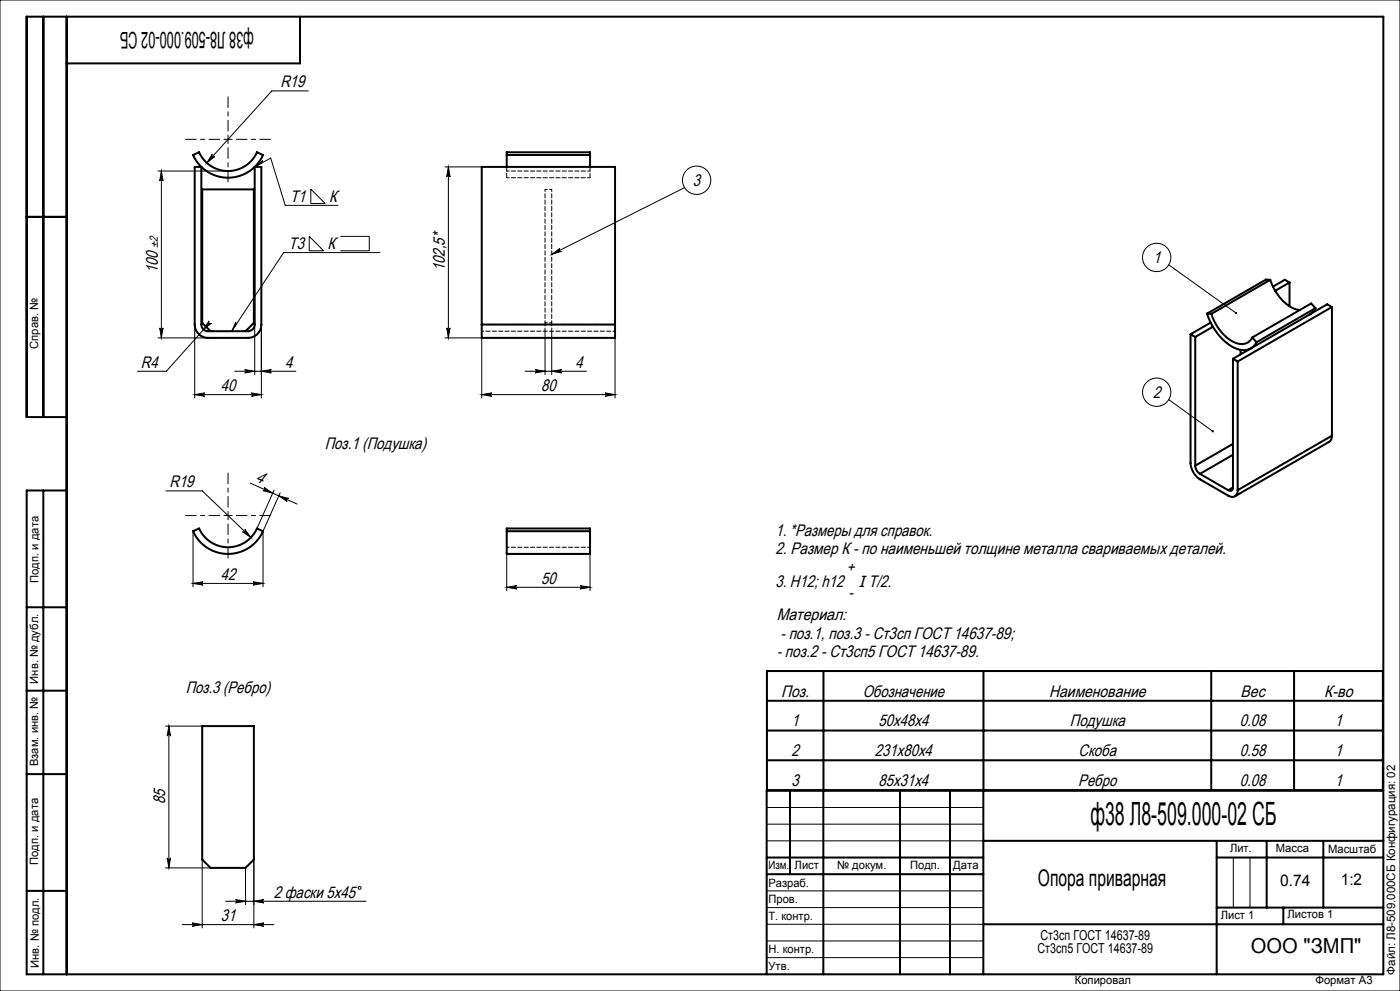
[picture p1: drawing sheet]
<svg xmlns="http://www.w3.org/2000/svg" width="420mm" height="297mm" viewBox="0 0 420 297" stroke-linecap="round" stroke-linejoin="round" font-family="sans-serif">
<g fill="none" stroke="#000" stroke-width=".3">
<path d="M0 0h420v297h-420zM92.5 27.3h-11l-19.5 21.5M47.4 51.3h21M48.4 51.3l.5 3a.5 .5 0 0 0-.5-.5 .5 .5 0 0 0-.5 .5zM48.4 51.3v50M63.7 46.2a.5 .5 0 0 0 0 .7 .5 .5 0 0 0 .7 0l-2.4 1.9zM67.2 41.8h2.5M68.4 40.5v2.5M76.4 50l2.4-1.9-.2 .7zM76.4 50l4.8-2.6 4.4 14.1h15.8M93.2 56.7l4.4 4.3h-4.4zM133.5 50h11"/>
<path d="M134.5 50l.5 3a.5 .5 0 0 0-.5-.5 .5 .5 0 0 0-.5 .5zM134.5 50v51.3M205.4 56.2l-39.9 20M92.8 70.8l4.3 4.4h-4.3zM102.1 70.8h8.7v4.4h-8.7M114 75.7h-28.9l-15.6 23.6M165.5 76.2l2.5-1.8a.5 .5 0 0 0-.2 .7 .5 .5 0 0 0 .6 .2zM350.6 79.4l20.2 14.4M47.9 98.3a.5 .5 0 0 0 .5 .4 .5 .5 0 0 0 .5-.4l-.5 3zM58.4 97.3v22M62.4 97.3l-12.5 14h-8.7M62.7 96.2a.5 .5 0 0 0 .1 .7 .5 .5 0 0 0 .6-.1l-2.3 2z"/>
<path d="M70.8 96.5l.1 .7-1.4 2.1zM76.4 97.3v15M78.4 97.3v22M134 98.3a.5 .5 0 0 0 .5 .4 .5 .5 0 0 0 .5-.4l-.5 3zM163.5 99.3v13M165.5 99.3v13M47.4 101.3h15M58.4 118.3l3-.5a.5 .5 0 0 0-.5 .5 .5 .5 0 0 0 .5 .5zM58.4 118.3h20M70.4 111.3h18.4M73.4 110.8l3 .5-3 .5a.5 .5 0 0 0 .5-.5 .5 .5 0 0 0-.5-.5zM75.4 117.8l3 .5-3 .5a.5 .5 0 0 0 .5-.5 .5 .5 0 0 0-.5-.5z"/>
<path d="M78.4 111.3l3-.5a.5 .5 0 0 0-.5 .5 .5 .5 0 0 0 .5 .5zM133.5 101.3h11v18M144.5 118.3h40M144.5 118.3l3-.5a.5 .5 0 0 0-.5 .5 .5 .5 0 0 0 .5 .5zM157.5 111.3h18.4M160.5 110.8l3 .5-3 .5a.5 .5 0 0 0 .5-.5 .5 .5 0 0 0-.5-.5zM165.5 111.3l3-.5a.5 .5 0 0 0-.5 .5 .5 .5 0 0 0 .5 .5zM181.5 117.8l3 .5-3 .5a.5 .5 0 0 0 .5-.5 .5 .5 0 0 0-.5-.5zM184.5 101.3v18M350.6 119.8l13.2 9.5M49.8 147.1h10.9l14.6 14M57.9 159.2v16.6"/>
<path d="M67.2 154.5h2.5M68.4 153.3v2.5M73.5 158.6l1.8 2.5-2.5-1.7a.5 .5 0 0 0 .6-.1 .5 .5 0 0 0 .1-.7zM75.1 144.8l14 6.3M79.3 146.1l2.5 1.7-2.9-.8a.5 .5 0 0 0 .6-.2 .5 .5 0 0 0-.2-.7zM82.2 146.9l-5.1 11.5M83.6 148.6l3 .8a.5 .5 0 0 0-.7 .2 .5 .5 0 0 0 .3 .7zM84 147.7l-5.1 11.5v16.6M57.9 174.8l3-.5a.5 .5 0 0 0-.5 .5 .5 .5 0 0 0 .5 .5zM57.9 174.8h21M75.9 174.3l3 .5-3 .5a.5 .5 0 0 0 .5-.5 .5 .5 0 0 0-.5-.5zM152 166v11"/>
<path d="M152 176h25M152 176l3-.5a.5 .5 0 0 0-.5 .5 .5 .5 0 0 0 .5 .5zM174 175.5l3 .5-3 .5a.5 .5 0 0 0 .5-.5 .5 .5 0 0 0-.5-.5zM177 166v11M49.7 217.6h11M50.7 217.6l.5 3a.5 .5 0 0 0-.5-.5 .5 .5 0 0 0-.5 .5zM50.7 217.6v42.5M50.2 257.1a.5 .5 0 0 0 .5 .5 .5 .5 0 0 0 .5-.5l-.5 3zM60.7 257.6v20.5M76.2 257.6v20.5M230 242h65M230 247h65"/>
<path d="M230 252h65M370 257v15M375 257v15M49.7 260.1h13.5M54.7 277.1h27.5M57.7 276.6l3 .5-3 .5a.5 .5 0 0 0 .4-.5 .5 .5 0 0 0-.4-.5zM67.7 270.1h42.1M70.7 269.6l3 .5-3 .5a.5 .5 0 0 0 .4-.5 .5 .5 0 0 0-.4-.5zM73.7 260.1v11M76.2 270.1l3-.5a.5 .5 0 0 0-.5 .5 .5 .5 0 0 0 .5 .5zM76.2 277.1l3-.5a.5 .5 0 0 0-.5 .5 .5 .5 0 0 0 .5 .5zM230 267h65"/>
<path d="M230 272h65M230 277h65M230 282h65M230 287h65"/>
<circle cx="209" cy="54" r="4.2"/>
<circle cx="347" cy="77.2" r="4.2"/>
<circle cx="347" cy="117.5" r="4.2"/>
<circle cx="107.9" cy="266.1" r=".43"/>
</g>
<g fill="none" stroke="#000" stroke-width=".6">
<path d="M13 5v120M20 5v287M90 5v14h-70M57.9 46.5l1.8-.9a9.5 9.5 0 0 0 8.7 5.7 9.5 9.5 0 0 0 8.7-5.7l1.8 .9a11.5 11.5 0 0 1-10.5 6.8 11.5 11.5 0 0 1-10.5-6.8zM58.4 50h2v47.3a2 2 0 0 0 2 2h12a2 2 0 0 0 2-2v-47.3h2v47.3a4 4 0 0 1-4 4h-12a4 4 0 0 1-4-4zM152 46.5v3.5M152 46.5h25M152 46.5v-.9h25v.9M177 46.5v3.5M8 65h12M63.2 99.3l-2.5-2.5v-40h15.5v40l-2.5 2.5M144.5 97.3v4h40v-4"/>
<path d="M144.5 97.3v-47.3h40v47.3M144.5 97.3h40M362.1 94a16.6 16.6 0 0 0 9.4 10.7 4.3 4.3 0 0 0 5.5-2.1M362.1 94l1.3 .1M363.2 96.7l-6 3.5M363.4 94.1a13.5 13.5 0 0 0 7.9 8.9 3.5 3.5 0 0 0 4.4-1.8M363.9 97.9l-5.3 3.1M381.1 83.9a13.5 13.5 0 0 0 7.9 8.8l1 .2M381.1 83.9l-1.3-.1-17.7 10.2M381.1 83.9l-17.7 10.2M386.9 84.7l-4.3 2.4M386.9 84.7v7.1"/>
<path d="M386.9 84.7l-1.5-.9-3.5 2.1M394.6 92.4l-1.4 1.7-17.9 10.3M394.6 92.4l-17.6 10.2M394.6 92.4l-1.3-1.5-17.6 10.3M399.6 92l-1.4-.8-5.1 2.9M399.6 92l-28.3 16.3M399.6 92v38.6M357.2 100.2v38.5a6.2 6.2 0 0 0 2.8 4.9l8.5 4.9a1.73 1.73 0 0 0 2 .2 1.73 1.73 0 0 0 .8-1.8M357.2 100.2l1.4 .8M358.6 101v38.6M369.9 107.5v38.6M369.9 107.5l1.4 .8"/>
<path d="M371.3 108.3v38.6M372.2 104.9v1.3M375.2 104.5l-5.3 3M375.7 101.2l1.3 1.4M20 125h-12v-120h407v287h-407v-145h12M358.6 139.6a3.1 3.1 0 0 0 1.4 2.4M369.9 133l-11.3 6.6M369.9 136.3l-9.9 5.7M399.6 130.6l-.3 1.2-.5 .6-28.3 16.3M399.6 130.6l-28.3 16.3M13 147v145M57.9 159.2l1.8-.8a9.5 9.5 0 0 0 8.7 5.6 9.5 9.5 0 0 0 8.7-5.6l1.8 .8a11.5 11.5 0 0 1-10.5 6.8 11.5 11.5 0 0 1-10.5-6.8z"/>
<path d="M152 159.2v6.8h25v-6.8M152 159.2v-.8h25v.8M152 159.2h25M360 142l8.5 4.9M369.9 146.1a.86 .86 0 0 1-.4 .9 .86 .86 0 0 1-1-.1M369.9 146.1l-1.4 .8M8 182h12M8 207h12M60.7 217.6h15.5v40l-2.5 2.5h-10.5l-2.5-2.5zM230.1 201.1h184.8v35.7h-184.8zM230.1 218.9h184.8M230.1 210h184.8"/>
<path d="M247 201.1v35.7M295 201.1v35.7M363.4 201.1v35.7M388.2 201.1v35.7M8 232h12M230.1 227.9h184.8M237 237v25M247 237v55M270 237v55M285 237v55M295 237v55M415 237h-185v55"/>
<path d="M230 257h65M295 252h120M365 252v40M365 257h50M380 252v20M397 252v20M8 267h12M230 262h65M295 277h120M365 272h50M385 272v5"/>
</g>
<path d="M68.4 39.3v-10.3M65.9 41.8h-10.2M68.4 44.3v10.2M70.9 41.8h10.3M65.9 154.5h-10.2M68.4 152v-10.2M68.4 157v10.3M70.9 154.5h10.3" fill="none" stroke="#000" stroke-width=".3" stroke-dasharray="15.2 1.3 1.3 1.3" stroke-dashoffset="12"/>
<g fill="#000">
<path d="M63.7 46.2l-1.7 2.6 2.4-1.9a.5 .5 0 0 1-.7 0 .5 .5 0 0 1 0-.7zM73.4 110.8l3 .5-3 .5a.5 .5 0 0 0 .5-.5 .5 .5 0 0 0-.5-.5zM78.4 111.3l3-.5a.5 .5 0 0 0-.5 .5 .5 .5 0 0 0 .5 .5zM62.7 96.2l-1.6 2.6 2.3-2a.5 .5 0 0 1-.6 .1 .5 .5 0 0 1-.1-.7zM58.4 118.3l3-.5a.5 .5 0 0 0-.5 .5 .5 .5 0 0 0 .5 .5zM75.4 117.8l3 .5-3 .5a.5 .5 0 0 0 .5-.5 .5 .5 0 0 0-.5-.5zM73.5 158.6a.5 .5 0 0 1-.1 .7 .5 .5 0 0 1-.6 .1l2.5 1.7zM70.7 269.6l3 .5-3 .5a.5 .5 0 0 0 .4-.5 .5 .5 0 0 0-.4-.5zM76.2 270.1l3-.5a.5 .5 0 0 0-.5 .5 .5 .5 0 0 0 .5 .5zM152 176l3-.5a.5 .5 0 0 0-.5 .5 .5 .5 0 0 0 .5 .5zM174 175.5l3 .5-3 .5a.5 .5 0 0 0 .5-.5 .5 .5 0 0 0-.5-.5z"/>
<path d="M134.5 50l.5 3a.5 .5 0 0 0-.5-.5 .5 .5 0 0 0-.5 .5zM134 98.3a.5 .5 0 0 0 .5 .4 .5 .5 0 0 0 .5-.4l-.5 3z"/>
<path d="M47.9 98.3a.5 .5 0 0 0 .5 .4 .5 .5 0 0 0 .5-.4l-.5 3zM48.4 51.3l.5 3a.5 .5 0 0 0-.5-.5 .5 .5 0 0 0-.5 .5zM50.2 257.1a.5 .5 0 0 0 .5 .5 .5 .5 0 0 0 .5-.5l-.5 3zM50.7 217.6l.5 3a.5 .5 0 0 0-.5-.5 .5 .5 0 0 0-.5 .5z"/>
<path d="M370.6 93.6v.5l.5-.1-.3-.2 .3 .2-.1-.4zM363.6 129v.5h.5l-.3-.2 .3 .2-.1-.5zM70.8 96.5l.1 .7-1.4 2.1zM76.4 50l2.4-1.9-.2 .7zM165.5 76.2l2.5-1.8a.5 .5 0 0 0-.2 .7 .5 .5 0 0 0 .6 .2z"/>
<path d="M160.5 110.8l3 .5-3 .5a.5 .5 0 0 0 .5-.5 .5 .5 0 0 0-.5-.5zM165.5 111.3l3-.5a.5 .5 0 0 0-.5 .5 .5 .5 0 0 0 .5 .5zM57.9 174.8l3-.5a.5 .5 0 0 0-.5 .5 .5 .5 0 0 0 .5 .5zM75.9 174.3l3 .5-3 .5a.5 .5 0 0 0 .5-.5 .5 .5 0 0 0-.5-.5z"/>
<path d="M181.5 117.8l3 .5-3 .5a.5 .5 0 0 0 .5-.5 .5 .5 0 0 0-.5-.5zM144.5 118.3l3-.5a.5 .5 0 0 0-.5 .5 .5 .5 0 0 0 .5 .5z"/>
<path d="M83.6 148.6l3 .8a.5 .5 0 0 0-.7 .2 .5 .5 0 0 0 .3 .7zM79.3 146.1l2.5 1.7-2.9-.8a.5 .5 0 0 0 .6-.2 .5 .5 0 0 0-.2-.7z"/>
<path d="M57.7 276.6l3 .5-3 .5a.5 .5 0 0 0 .4-.5 .5 .5 0 0 0-.4-.5zM76.2 277.1l3-.5a.5 .5 0 0 0-.5 .5 .5 .5 0 0 0 .5 .5z"/>
</g>
<path d="M163.5 56.8v40M165.5 56.8h-2M165.5 56.8v40M165.5 96.8h-2M184.5 99.3h-40M184.5 97.3h-40" fill="none" stroke="#000" stroke-width=".3" stroke-dasharray="1.3 .6" stroke-dashoffset=".6"/>
<path d="M163.5 96.8v2.5M165.5 96.8v2.5" fill="none" stroke="#000" stroke-width=".3" stroke-dasharray="1.3 .6" stroke-dashoffset=".3"/>
<path d="M152 50v3.3M177 50v3.3" fill="none" stroke="#000" stroke-width=".3" stroke-dasharray="1.3 .6"/>
<path d="M152 53.3h25M152 51.3h25M152 164h25" fill="none" stroke="#000" stroke-width=".3" stroke-dasharray="1.3 .6" stroke-dashoffset=".5"/>
<text font-size="9.6" x="327.1" y="247.3">ф38 Л8-509.000-02 СБ</text>
<g font-size="6.9">
<text x="76.2" y="9.6" transform="rotate(-180 76.2 9.6)">ф38 Л8-509.000-02 СБ</text>
<text x="311.4" y="265.6">Опора приварная</text>
</g>
<text font-size="6.2" x="375.2" y="285.5">ООО &quot;ЗМП&quot;</text>
<g font-size="5">
<text x="84.1" y="26.2">R19</text>
<text x="207.9" y="55.6">3</text>
<text x="87.1" y="60.5">Т1</text>
<text x="98.7" y="60.5">К</text>
<text x="86.6" y="74.6">Т3</text>
<text x="98.2" y="74.6">К</text>
<text x="47.3" y="81.9" transform="rotate(-90 47.3 81.9)">100</text>
<text x="133.4" y="81.3" transform="rotate(-90 133.4 81.3)">102,5*</text>
<text x="345.9" y="78.7">1</text>
<text x="42.3" y="110.2">R4</text>
<text x="85.5" y="110.2">4</text>
<text x="172.6" y="110.2">4</text>
<text x="66.2" y="117.2">40</text>
<text x="162.3" y="117.2">80</text>
<text x="345.9" y="119.1">2</text>
<text x="97.4" y="134.6">Поз.1 (Подушка)</text>
<text x="50.9" y="146">R19</text>
<text x="76.5" y="144.2" transform="rotate(24 76.5 144.2)">4</text>
<text x="232.6" y="160.6">1. *Размеры для справок.</text>
<text x="232.6" y="166.1">2. Размер К - по наименьшей толщине металла свариваемых деталей.</text>
<text x="66.2" y="173.8">42</text>
<text x="254.1" y="171.6">+</text>
<text x="162.3" y="174.9">50</text>
<text x="232.6" y="175.8">3. H12; h12</text>
<text x="254.6" y="179.1">-</text>
<text x="233" y="185.9">Материал:</text>
<text x="234.1" y="191.4">- поз.1, поз.3 - Ст3сп ГОСТ 14637-89;</text>
<text x="233" y="196.9">- поз.2 - Ст3сп5 ГОСТ 14637-89.</text>
<text x="55.7" y="207.7">Поз.3 (Ребро)</text>
<text x="234.4" y="208.8">Поз.</text>
<text x="258.8" y="208.8">Обозначение</text>
<text x="314.8" y="208.8">Наименование</text>
<text x="372.2" y="208.8">Вес</text>
<text x="397.3" y="208.8">К-во</text>
<text x="237.5" y="217.7">1</text>
<text x="263.6" y="217.7">50х48х4</text>
<text x="320.9" y="217.7">Подушка</text>
<text x="372" y="217.7">0.08</text>
<text x="400.4" y="217.7">1</text>
<text x="237.5" y="226.6">2</text>
<text x="262.5" y="226.6">231х80х4</text>
<text x="323.6" y="226.6">Скоба</text>
<text x="372" y="226.6">0.58</text>
<text x="400.4" y="226.6">1</text>
<text x="237.5" y="235.5">3</text>
<text x="263.6" y="235.5">85х31х4</text>
<text x="323.5" y="235.5">Ребро</text>
<text x="372" y="235.5">0.08</text>
<text x="400.4" y="235.5">1</text>
<text x="49.6" y="241" transform="rotate(-90 49.6 241)">85</text>
<text x="82.1" y="269">2 фаски 5x45</text>
<text x="66.2" y="276">31</text>
</g>
<g font-size="4.8">
<text x="384" y="265.6">0.74</text>
<text x="402.3" y="265.3">1:2</text>
</g>
<text font-size="4.7" x="257.5" y="175.9">I T/2.</text>
<g font-size="4.1">
<text x="312.2" y="281.6">Ст3сп ГОСТ 14637-89</text>
<text x="311.3" y="285.6">Ст3сп5 ГОСТ 14637-89</text>
</g>
<g font-size="3.5">
<text x="47.4" y="74.3" transform="rotate(-90 47.4 74.3)">±2</text>
<text x="418.6" y="292.1" transform="rotate(-90 418.6 292.1)">Файл: Л8-509.000СБ Конфигурация: 02</text>
</g>
<g font-size="3.4">
<text x="11.5" y="104.5" transform="rotate(-90 11.5 104.5)">Справ. №</text>
<text x="11.6" y="174.7" transform="rotate(-90 11.6 174.7)">Подп. и дата</text>
<text x="11.4" y="204.9" transform="rotate(-90 11.4 204.9)">Инв. № дубл.</text>
<text x="11.4" y="229.6" transform="rotate(-90 11.4 229.6)">Взам. инв. №</text>
<text x="369" y="255.5">Лит.</text>
<text x="382.8" y="255.5">Масса</text>
<text x="398.4" y="255.6">Масштаб</text>
<text x="11.4" y="259.2" transform="rotate(-90 11.4 259.2)">Подп. и дата</text>
<text x="230.5" y="260.5">Изм.</text>
<text x="238.4" y="260.4">Лист</text>
<text x="251.1" y="260.4">№ докум.</text>
<text x="273" y="260.4">Подп.</text>
<text x="286" y="260.4">Дата</text>
<text x="230.5" y="265.7">Разраб.</text>
<text x="230.5" y="275.7">Т. контр.</text>
<text x="230.6" y="270.7">Пров.</text>
<text x="366.2" y="275.3">Лист 1</text>
<text x="386.3" y="275.2">Листов 1</text>
<text x="230.6" y="285.7">Н. контр.</text>
<text x="11.6" y="290" transform="rotate(-90 11.6 290)">Инв. № подл.</text>
<text x="230.6" y="290.7">Утв.</text>
<text x="322.5" y="295">Копировал</text>
<text x="394.6" y="295">Формат А3</text>
</g>
</svg>
